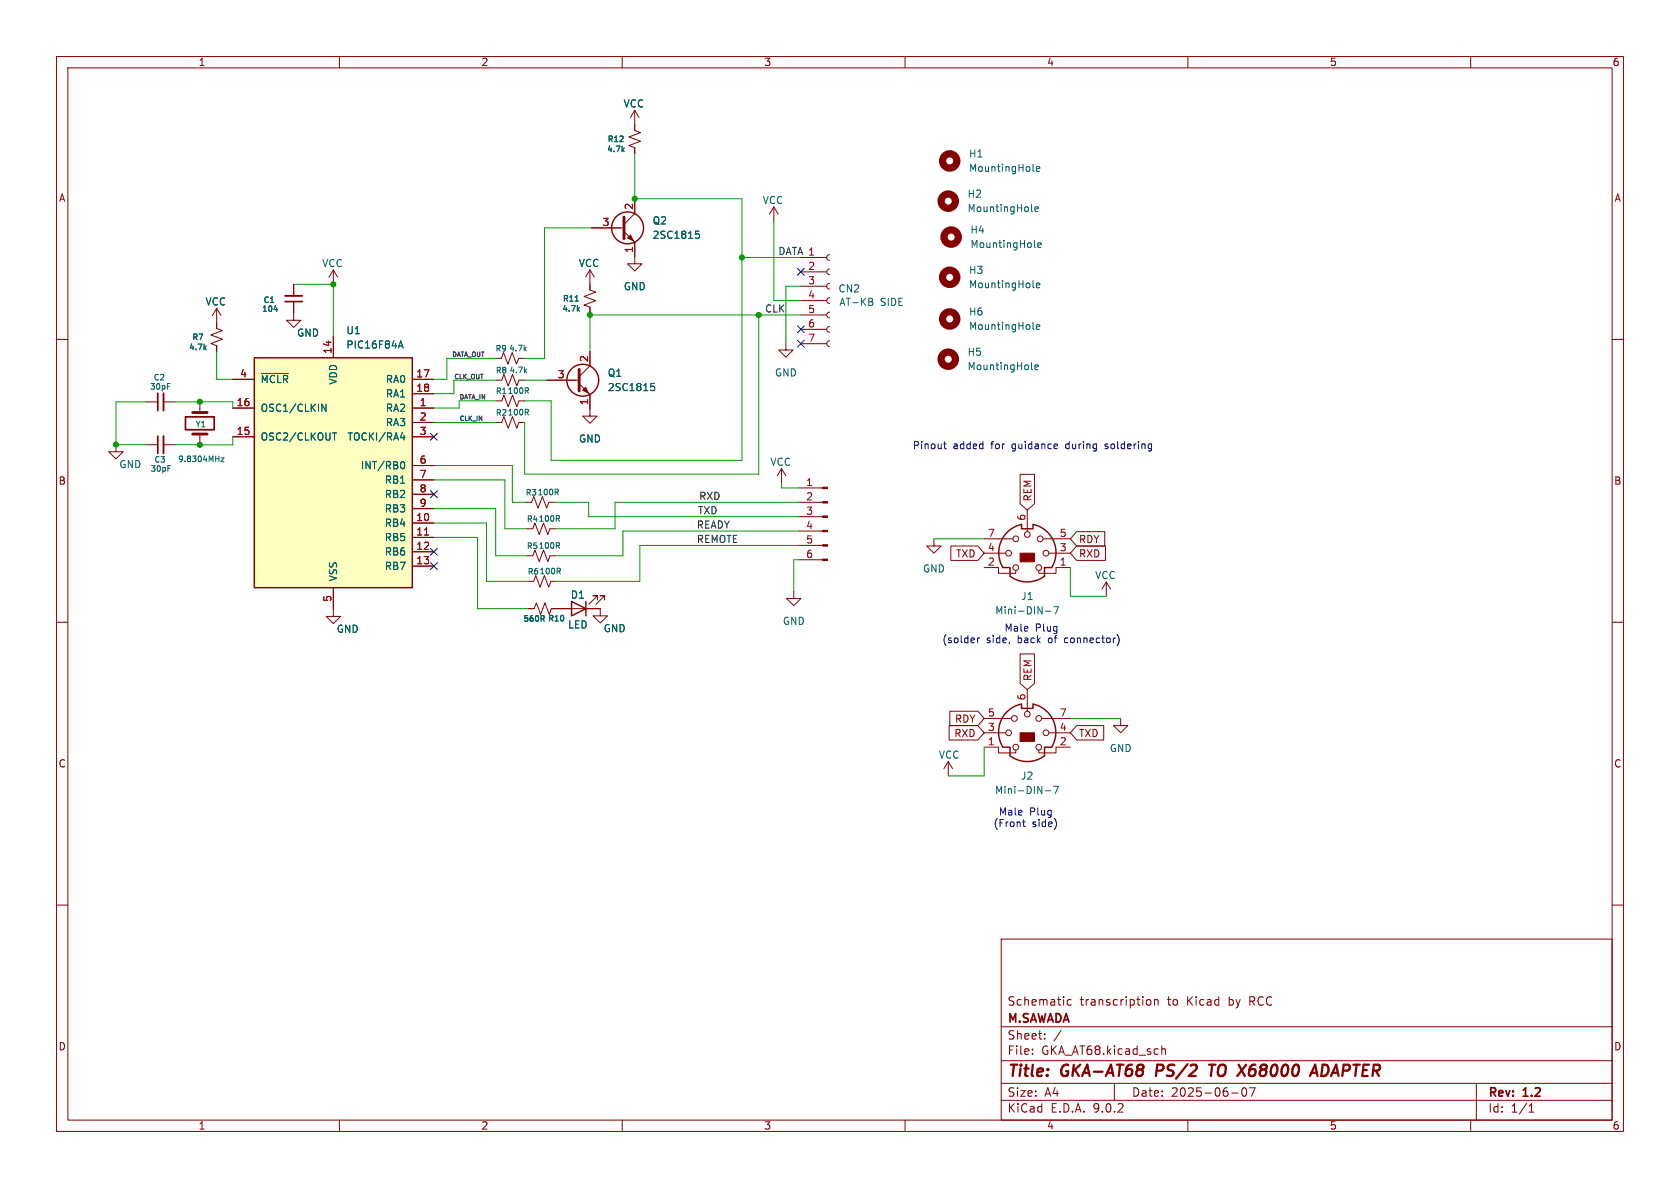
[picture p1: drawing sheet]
<svg xmlns="http://www.w3.org/2000/svg" width="297mm" height="210mm" viewBox="0 0 297 210" stroke-linecap="round" stroke-linejoin="round" font-family="sans-serif">
<g fill="none" stroke="#840000" stroke-width=".18">
<path d="M10 10h277v190h-277zM12 12h273v186h-273zM60 10v2M110 10v2M112.2 19.5v3.6l1 .3-2 .8 2 .8-2 .7 1 .4v1M112.2 19.5l-.8 1.3M112.2 19.5l.8 1.3M160 10v2M210 10v2M260 10v2M112.2 35.2v2.5l-1.9 1.9M136.8 36.6l-.8 1.2"/>
<path d="M136.8 36.6l.8 1.2M136.8 36.6v2.5M38.3 54.5v3.6l1 .3-2 .8 2 .8-2 .7 1 .4v1M38.3 54.5l-.8 1.3M38.3 54.5l.8 1.3M51.9 53.3v3.3h1.3l-1.3 1.3-1.3-1.3h1.3M51.9 50.3v2M58.9 47.7l-.7 1.3M58.9 47.7l.8 1.3M58.9 47.7v2.6M104.3 47.7v2.5M104.3 47.7l-.8 1.3"/>
<path d="M104.3 47.7l.8 1.3M104.6 40.3h5.6M110.3 40.9l1.9 1.9v3.8h1.3l-1.3 1.3-1.3-1.3h1.3M141.6 45.5h4.6M141.6 48.1h4.6M141.6 50.6h4.6M141.6 53.1h4.6M141.6 55.7h4.6M141.6 58.2h4.6M146.7 45l-.4 .2-.1 .3 .1 .4 .4 .1M146.7 47.6l-.4 .1-.1 .4 .1 .3 .4 .2M146.7 50.1l-.4 .1-.1 .4 .1 .4 .4 .1"/>
<path d="M146.7 52.6l-.4 .2-.1 .3 .1 .4 .4 .1M146.7 55.2l-.4 .1-.1 .4 .1 .3 .4 .2M146.7 57.7l-.4 .2-.1 .3 .1 .4 .4 .1M10 60h2M20.5 78.6v1.3h1.3l-1.3 1.2-1.3-1.2h1.3M25.9 78.6h2M25.9 71h2M28.9 78.6h2M28.9 71h2M35.3 71v1.9M35.3 76.7v1.9M96.7 67.2h5.6"/>
<path d="M102.4 67.8l1.9 1.9v3.9h1.3l-1.3 1.2-1.3-1.2h1.3M104.3 62.1v2.6l-1.9 1.9M138.9 60.6v1.3h1.3l-1.3 1.2-1.2-1.2h1.2M141.6 60.8h4.6M146.7 60.3l-.4 .1-.1 .4 .1 .3 .4 .2M285 60h2M93.2 93.5h1l.4-1 .7 2 .8-2 .8 2 .3-1h1M165.1 95.3v1.2h1.3l-1.3 1.3-1.3-1.3h1.3M174 97.8h3.8M174 95.3h5.1M181.6 90.2v3.8M184.4 95.3h4.8"/>
<path d="M185.4 97.8h3.8M10 110h2M58.9 107.7v1.3h1.3l-1.3 1.2-1.2-1.2h1.2M98.5 107.6h7.6v1.3h1.3l-1.3 1.2-1.2-1.2h1.2M105.6 106.1v-.8h-.7h.7l-1.5 1.5M106.9 106.1v-.8h-.8h.8l-1.5 1.5M174 100.3h2.5v1h3.1v-.5M189.2 100.3h-2.5v1h-3.1v-.5M195.6 102.9l-.8 1.2M195.6 102.9l.7 1.2M195.6 102.9v2.5M285 110h2"/>
<path d="M167.6 134.6l.8 1.3M167.6 134.6l-.7 1.3M167.6 134.6v2.6M174 132.1h2.5v1h3.1v-.5M174 129.5h3.8M174 127h4.8M181.6 121.9v3.8M184.1 127h5.1M185.4 129.5h3.8M189.2 132.1h-2.5v1h-3.1v-.5M198.1 127v1.3h-1.3l1.3 1.2 1.3-1.2h-1.3M10 160h2"/>
<path d="M177 166h108v32h-108zM189.4 176.8l-.4-.1-.3 .3v.4l.1 .2h.6M202.8 176.8l.4-.1 .3 .3v.4l-.2 .2h-.5M204.1 176.8l.2-.1 .4 .1v.9M204.1 176.7v1M285 160h2M60 198v2M110 198v2M160 198v2M177 194.5h108M177 191.5h108M177 187.5h108"/>
<path d="M177 181.5h108M182.5 186.3v.1M182.5 185.5v.1M184.7 183.6v.1M184.7 182.8v.1M187.6 182.1l-1.3 2M197 191.5v3M205.4 184.9v1.5M205.4 185.5l.2-.1 .4 .1v.9M210 198v2M217.7 193.2h1.2M219.7 192.4l.2-.1a.81 .81 0 0 1 .6 .6 .81 .81 0 0 1-.3 .8l-.2 .1a.81 .81 0 0 1-.3-1.4z"/>
<path d="M220.9 192.3h1l-.7 1.5M260 198v2M261 191.5v6.5M270.3 196.6h.9M270.3 195.5l.4-.4v1.5"/>
<circle cx="178.3" cy="97.8" r=".51"/>
<circle cx="179.6" cy="95.3" r=".51"/>
<circle cx="181.6" cy="94.5" r=".51"/>
<circle cx="183.9" cy="95.3" r=".51"/>
<circle cx="184.9" cy="97.8" r=".51"/>
<circle cx="179.6" cy="100.3" r=".51"/>
<circle cx="183.6" cy="100.3" r=".51"/>
<circle cx="178.3" cy="129.5" r=".51"/>
<circle cx="179.3" cy="127" r=".51"/>
<circle cx="179.6" cy="132.1" r=".51"/>
<circle cx="181.6" cy="126.2" r=".51"/>
<circle cx="183.6" cy="127" r=".51"/>
<circle cx="183.6" cy="132.1" r=".51"/>
<circle cx="184.9" cy="129.5" r=".51"/>
</g>
<path d="M204.6 188.2l-.3 2M213.7 188.2h1.2M214.3 188.2l-.2 2M231.6 190.2l.9-2 .4 2M231.8 189.6h1M234.3 188.2h-.5l-.2 2 .8-.1" fill="none" stroke="#840000" stroke-width=".4"/>
<path d="M50.4 53.3h3M27.9 69.5v3.1M27.9 77.1v3M32.8 73.7h5.1v2.3h-5.1z" fill="none" stroke="#840000" stroke-width=".3"/>
<path d="M50.4 52.3h3M28.9 69.5v3.1M28.9 77.1v3" fill="none" stroke="#840000" stroke-width=".33"/>
<g fill="none" stroke="#006464" stroke-width=".18">
<path d="M110.1 26.4l.3 .4M110.4 26.2l-.4 .3M182.4 37.2l.1 .2M182.6 30.1l.2 .2M183 37l.6-.1-.1-.3h-.4l-.1 .1v.6h.5M183.2 29.9l.6-.1v-.3h-.4l-.2 .1 .1 .6h.5M48.4 54.7h.7M123 40.9h.6M123.1 41.3h.3l.3 .3-.1 .4-.5 .1M154 52.7l.3 .3-.3 .3 .3 .2v.3l-.2 .2h-.5M182.6 50.7l.2 .2M182.6 58.1l.2 .1"/>
<path d="M182.9 43.6l.2 .2M183.2 50.4l.6-.1v-.2l-.4-.1-.2 .2 .1 .6h.5M183.2 57.8l.6-.1v-.2l-.4-.1-.2 .2 .1 .6h.5M183.5 43.3l.6-.1-.1-.2-.3-.1-.2 .2v.6h.5M29.6 67.8h.5M36.2 61.4l.3 .4M36.5 61.2l-.4 .3M115.1 67.8h.6M115.2 68.3h.3l.2 .2v.4l-.5 .2M182.4 65.2l.1 .1M183 64.9l.6-.1-.1-.2-.4-.1-.1 .2v.6h.5M29.7 82.3h.5"/>
<path d="M39.1 80.9h.5l-.5 .7h.5M98.6 91.7l.3 .4M98.9 91.2v.4M184.8 108h1M186.3 107.3h.8l-.5 1.2M184.8 139.8h1M186.2 139h.9l-.5 1.3"/>
</g>
<g fill="none" stroke="#840000" stroke-width=".25">
<path d="M177.9 94.2l1.4-1 1.3-.5v.8h2v-.8a5.1 5.1 0 0 1 3.3 7.6h-1.2v1.6a5.1 5.1 0 0 1-6.1 0v-1.6h-1.3a5.1 5.1 0 0 1 .6-6.1zM101 106.3l2.6 1.3-2.6 1.3zM103.6 106.3v2.6M177.3 132.1a5 5 0 0 1 3.3-7.6v.7h2v-.7a5.1 5.1 0 0 1 3.3 7.6h-1.2v1.5a5.1 5.1 0 0 1-6.1 0v-1.5h-1.3"/>
<circle cx="110.9" cy="40.3" r="2.82"/>
<circle cx="103" cy="67.2" r="2.82"/>
</g>
<g fill="#840000" stroke="#840000" stroke-width=".18">
<path d="M180.3 97.8h2.6v1.5h-2.6z"/>
<path d="M180.3 129.5h2.6v1.6h-2.6z"/>
<path d="M110.9 42.1l.6-.5 .5 1z"/>
<path d="M103.5 68.5l.5 1-1-.5z"/>
</g>
<path d="M110.3 38.4v3.8M34.1 76.7h2.5M34.1 72.9h2.5M102.4 65.3v3.8" fill="none" stroke="#840000" stroke-width=".51"/>
<g fill="none" stroke="#840000" stroke-width="1.3">
<circle cx="167.6" cy="35.6" r="1.27"/>
<circle cx="167.9" cy="28.4" r="1.27"/>
<circle cx="167.9" cy="49" r="1.27"/>
<circle cx="167.9" cy="56.4" r="1.27"/>
<circle cx="168.1" cy="41.9" r="1.27"/>
<circle cx="167.6" cy="63.5" r="1.27"/>
</g>
<path d="M45 63.2h27.9v40.7h-27.9z" fill="#ffffc2"/>
<path d="M45 63.2h27.9v40.7h-27.9z" fill="none" stroke="#840000" stroke-width=".25"/>
<g fill="none" stroke="#840000" stroke-width=".18">
<path d="M112.2 22v1.1M112.2 26.1v1M112.2 35.2v2.5M38.3 57v1.1M51.9 50.3v2M51.9 53.3v2M58.9 59.4v3.8M104.3 50.2v1.1l1 .3-2 .8 2 .8-2 .7 1 .4v1M104.6 40.3h5.1M112.2 42.8v2.6M38.3 61.1v1M41.1 67.1h3.9"/>
<path d="M41.1 72.1h3.9M41.1 77.2h3.9M72.9 67.1h3.8M72.9 72.1h3.8M72.9 77.2h3.8M72.9 69.6h3.8M72.9 74.7h3.8M87.6 63.3h1l.4-1 .8 2.1 .8-2.1 .7 2.1 .4-1.1h1M87.7 70.9h1l.4-1 .7 2 .8-2 .8 2 .3-1h1.1M87.7 74.7h1l.4-1 .7 2 .8-2 .8 2 .3-1h1.1M87.7 67.2h1l.4-1 .7 2 .8-2 .8 2 .3-1h1.1M96.7 67.2h5.1"/>
<path d="M104.3 62.1v2.6M104.3 69.7v2.6M72.9 82.3h3.8M72.9 84.8h3.8M72.9 87.4h3.8M72.9 89.9h3.8M72.9 92.5h3.8M72.9 95h3.8M72.9 97.5h3.8M93 88.8h1l.4-1 .7 2 .8-2 .7 2 .4-1h1M93.2 98.2h1l.4-1 .7 2.1 .8-2.1 .8 2.1 .3-1.1h1M138.2 82.8l-.8 1.3"/>
<path d="M138.2 82.8l.7 1.3M138.2 82.8v2.6M141.2 86.3h4.2M141.2 88.8h4.2M141.2 91.3h4.2M141.2 93.9h4.2M141.2 96.4h4.2M141.2 99h4.2M168.1 96.5h4.8l1.1 1.3-1.1 1.3h-4.8zM180.3 83.9h2.6v5.2l-1.3 1.1-1.3-1.1zM190.3 96.5h5.1v2.6h-5.1l-1.1-1.3zM190.3 94h5v2.5h-5l-1.1-1.2z"/>
<path d="M58.9 103.9v3.8M72.9 100.1h3.8M93.3 102.8h1l.4-1 .8 2 .7-2 .8 2 .4-1h1M93.4 107.6h1l.4-1 .8 2 .7-2 .8 2 .4-1h3.5M103.6 107.6h2.5M140.3 104.5v1.3h1.3l-1.3 1.3-1.2-1.3h1.2M180.3 115.6h2.6v5.2l-1.3 1.1-1.3-1.1zM167.8 128.3h5.1l1.1 1.2-1.1 1.3h-5.1zM167.9 125.7h5l1.1 1.3-1.1 1.3h-5zM190.3 128.3h4.8v2.5h-4.8l-1.1-1.3z"/>
</g>
<g fill="none" stroke="#006464" stroke-width=".18">
<path d="M110.1 26.4l.3 .4M110.4 26.2l-.4 .3M48.4 54.7h.7M101.7 53.2h.6M102.2 54.6l.2 .4M102.4 54.3l-.3 .4M123 40.9h.6M123.1 41.3h.3l.3 .3-.1 .4-.5 .1M36.2 61.4l.3 .4M36.5 61.2l-.4 .3M46.2 66h4.8M56.9 71.4l.7 1.3v-1.3"/>
<path d="M58.8 76.5h.7M59.1 76.5v1.3M70.5 61.2h.7M70.8 77.4h.8M70.8 60.3l.5 1.2M71.4 76.9v.9M92.8 61.6l.2 .4M92.8 65.5l.3 .4M93 61.4l-.3 .3M93.1 69.1l.3 .4M93.1 72.9l.3 .5M93.1 65.2l-.4 .4"/>
<path d="M93.4 68.6v.4M93.4 72.4v.4M115.1 67.8h.6M115.2 68.3h.3l.2 .2v.4l-.5 .2M71 81.7l.1-.1a.68 .68 0 0 1 .5 .6 .68 .68 0 0 1-.5 .7l-.1-.1M98.4 87l.3 .5M98.6 96.4l.3 .5M98.7 86.6v.3M98.9 96v.4M95.9 109.4l.3 .4M96.2 108.9v.4M98.7 101l.4 .4"/>
<path d="M99 100.5v.4"/>
</g>
<path d="M75 94.6h.8" fill="none" stroke="#a90000" stroke-width=".18"/>
<g fill="#840000" stroke="#840000" stroke-width=".18">
<path d="M145.4 86.1h.9v.3h-.9z"/>
<path d="M145.4 88.7h.9v.2h-.9z"/>
<path d="M145.4 91.2h.9v.3h-.9z"/>
<path d="M145.4 93.7h.9v.3h-.9z"/>
<path d="M145.4 96.3h.9v.2h-.9z"/>
<path d="M145.4 98.8h.9v.3h-.9z"/>
</g>
<g fill="none" stroke="#009600" stroke-width=".18">
<path d="M112.2 27.1h.1M112.2 35.1h19v46.3h-33.8v-10.5h-4.6M112.2 27.1v8.1M136.8 39.1v14h4.8M51.9 50.3h7v9.1M104.3 55.7h37.3M104.3 55.3v6.8M104.6 40.3h-8.3v23h-3.6M131.2 45.5h10.4M134.1 55.7v28.1h-41.3v-9.1M141.6 50.6h-2.7v10M25.9 71h-5.4v7.6h5.4"/>
<path d="M30.9 71h10.2v1.1M35.3 71h.1M35.3 78.6h.1M38.3 62.1v5h2.8M41.1 77.2v1.4h-10.2M76.7 74.7h11M87.6 63.3h-8.6v3.8h-2.3M87.7 67.2h-7.5v2.4h-3.5M87.7 70.9h-6.5v1.2h-4.5M92.8 67.2h3.9M76.7 89.9h10.9v8.3h5.6M76.7 92.5h9.3v10.3h7.3"/>
<path d="M76.7 95h7.7v12.6h9M76.7 82.3h13.9v6.5h2.4M76.7 84.8h12.6v8.7h3.9M98 88.8h6.1v2.5h37.1M138.2 85.4v.9h3M141.2 88.8h-32.5v4.7h-10.5M141.2 93.9h-31.1v4.3h-11.9M141.2 96.4h-28.1v6.4h-14.7M141.2 99h-.9v5.5M165.1 95.3h8.9M189.2 100.3v5.1h6.4M174 132.1v5.1h-6.4"/>
<path d="M189.2 127h8.9"/>
</g>
<g fill="none" stroke="#000084" stroke-width=".18">
<path d="M141 47.4l1.2 1.3M141 57.6l1.2 1.2M142.2 47.4l-1.2 1.3M142.2 57.6l-1.2 1.2M76.1 76.6l1.2 1.2M77.3 76.6l-1.2 1.2M141 60.1l1.2 1.3M142.2 60.1l-1.2 1.3M76.1 96.9l1.2 1.2M76.1 99.5l1.2 1.2M76.1 86.8l1.2 1.2M77.3 96.9l-1.2 1.2"/>
<path d="M77.3 99.5l-1.2 1.2M77.3 86.8l-1.2 1.2"/>
</g>
<path d="M166.8 78.5h.5M167 78.1v1l.3 .2M186.9 78.5v.3l-.6 .1M195.4 79.3h.1M195.5 78.5l-.1 .2 .1 .2M172.8 112.8v.8M173.2 112.8l-.4 .2M197.5 112.2a1.46 1.46 0 0 1 0 1.9M180.8 145.3h.5M181 144.9v1.1l.3 .1" fill="none" stroke="#0000c2" stroke-width=".18"/>
<g fill="#009600" stroke="#009600" stroke-width=".18">
<circle cx="104.3" cy="55.7" r=".46"/>
<circle cx="58.9" cy="50.3" r=".46"/>
<circle cx="35.3" cy="78.6" r=".46"/>
<circle cx="35.3" cy="71" r=".46"/>
<circle cx="20.5" cy="78.6" r=".46"/>
<circle cx="134.1" cy="55.7" r=".46"/>
<circle cx="112.2" cy="35.1" r=".46"/>
<circle cx="131.2" cy="45.5" r=".46"/>
</g>
<g font-size="2.8" fill="#840000">
<text x="178" y="190.9">Title:</text>
<text x="187.7" y="190.9">GKA-AT68</text>
<text x="205.2" y="190.9">PS/2</text>
<text x="215.5" y="190.9">TO X68000</text>
<text x="235.1" y="190.9">ADAPTER</text>
</g>
<g font-size="2.1" fill="#840000">
<text x="178" y="178">Schematic</text>
<text x="190.9" y="178">transcription</text>
<text x="206.5" y="178">to</text>
<text x="210" y="178">Kicad</text>
<text x="217.5" y="178">by</text>
<text x="221.3" y="178">RCC</text>
<text x="178" y="184">Sheet:</text>
<text x="178" y="181.2">M.SAWADA</text>
<text x="178" y="186.7">File:</text>
<text x="184.1" y="186.7">GKA_AT68.kicad_sch</text>
<text x="178" y="196.9">KiCad</text>
<text x="178" y="194.1">Size:</text>
<text x="184.7" y="194.1">A4</text>
<text x="185.7" y="196.9">E.D.A.</text>
<text x="193.3" y="196.9">9.0.2</text>
<text x="200" y="194.1">Date:</text>
<text x="207" y="194.1">2025-06-07</text>
<text x="263" y="194.3">Rev:</text>
<text x="263" y="196.9">Id:</text>
<text x="267.1" y="196.9">1/1</text>
<text x="269.4" y="194.3">1.2</text>
</g>
<g font-size="1.8" fill="#840000">
<text x="35" y="11.9">1</text>
<text x="85" y="11.9">2</text>
<text x="135" y="11.9">3</text>
<text x="185" y="11.9">4</text>
<text x="235" y="11.9">5</text>
<text x="285" y="11.9">6</text>
<text x="10.3" y="35.9">A</text>
<text x="285.3" y="35.9">A</text>
<text x="10.3" y="85.9">B</text>
<text x="182.6" y="88.7" transform="rotate(-90 182.6 88.7)">REM</text>
<text x="285.3" y="85.9">B</text>
<text x="168.9" y="98.7">TXD</text>
<text x="190.7" y="98.7">RXD</text>
<text x="190.7" y="96.2">RDY</text>
<text x="182.6" y="120.5" transform="rotate(-90 182.6 120.5)">REM</text>
<text x="168.6" y="130.5">RXD</text>
<text x="168.7" y="128">RDY</text>
<text x="190.7" y="130.5">TXD</text>
<text x="10.3" y="135.9">C</text>
<text x="285.3" y="135.9">C</text>
<text x="10.3" y="185.9">D</text>
<text x="285.3" y="185.9">D</text>
<text x="35" y="199.9">1</text>
<text x="85" y="199.9">2</text>
<text x="135" y="199.9">3</text>
<text x="185" y="199.9">4</text>
<text x="235" y="199.9">5</text>
<text x="285" y="199.9">6</text>
</g>
<g font-size="1.8" fill="#006464">
<text x="110.1" y="19.2">VCC</text>
<text x="171.2" y="28">H1</text>
<text x="171" y="35.2">H2</text>
<text x="171.2" y="30.6">MountingHole</text>
<text x="115.3" y="39.9">Q2</text>
<text x="134.7" y="36.3">VCC</text>
<text x="171" y="37.7">MountingHole</text>
<text x="171.5" y="41.5">H4</text>
<text x="56.9" y="47.4">VCC</text>
<text x="102.2" y="47.4">VCC</text>
<text x="115.3" y="42.4">2SC1815</text>
<text x="171.5" y="44">MountingHole</text>
<text x="110.2" y="51.5">GND</text>
<text x="148.1" y="51.9">CN2</text>
<text x="171.2" y="48.6">H3</text>
<text x="171.2" y="51.2">MountingHole</text>
<text x="36.2" y="54.2">VCC</text>
<text x="52.4" y="59.7">GND</text>
<text x="61.1" y="59.3">U1</text>
<text x="148.3" y="54.3">AT-KB</text>
<text x="155.6" y="54.3">SIDE</text>
<text x="171.2" y="56">H6</text>
<text x="171.2" y="58.5">MountingHole</text>
<text x="61.1" y="61.8">PIC16F84A</text>
<text x="171" y="63.1">H5</text>
<text x="171" y="65.6">MountingHole</text>
<text x="46" y="67.9">~{MCLR}</text>
<text x="59.8" y="68.1" transform="rotate(-90 59.8 68.1)">VDD</text>
<text x="68.1" y="67.9">RA0</text>
<text x="68.1" y="70.5">RA1</text>
<text x="107.4" y="66.8">Q1</text>
<text x="107.4" y="69.3">2SC1815</text>
<text x="136.9" y="66.8">GND</text>
<text x="46" y="73">OSC1/CLKIN</text>
<text x="68.1" y="73">RA2</text>
<text x="68.1" y="75.5">RA3</text>
<text x="21" y="83">GND</text>
<text x="46" y="78.1">OSC2/CLKOUT</text>
<text x="61.3" y="78.1">TOCKI/RA4</text>
<text x="63.7" y="83.2">INT/RB0</text>
<text x="102.3" y="78.4">GND</text>
<text x="136.1" y="82.5">VCC</text>
<text x="67.9" y="85.7">RB1</text>
<text x="67.9" y="88.2">RB2</text>
<text x="67.9" y="90.8">RB3</text>
<text x="67.9" y="93.3">RB4</text>
<text x="67.9" y="95.9">RB5</text>
<text x="67.9" y="98.4">RB6</text>
<text x="67.9" y="100.9">RB7</text>
<text x="163.1" y="101.4">GND</text>
<text x="59.8" y="102.9" transform="rotate(-90 59.8 102.9)">VSS</text>
<text x="100.8" y="106">D1</text>
<text x="180.4" y="106.3">J1</text>
<text x="193.5" y="102.6">VCC</text>
<text x="59.4" y="112.1">GND</text>
<text x="100.3" y="111.3">LED</text>
<text x="106.6" y="112">GND</text>
<text x="138.3" y="110.7">GND</text>
<text x="175.8" y="108.8">Mini-DIN-7</text>
<text x="165.9" y="134.3">VCC</text>
<text x="196.1" y="133.1">GND</text>
<text x="175.8" y="140.6">Mini-DIN-7</text>
<text x="180.4" y="138">J2</text>
</g>
<g font-size="1.8" fill="#a90000">
<text x="106.4" y="40">3</text>
<text x="112" y="37.2" transform="rotate(-90 112 37.2)">2</text>
<text x="112" y="44.8" transform="rotate(-90 112 44.8)">1</text>
<text x="142.8" y="47.8">2</text>
<text x="142.8" y="50.3">3</text>
<text x="142.8" y="52.9">4</text>
<text x="142.8" y="55.4">5</text>
<text x="142.8" y="58">6</text>
<text x="58.7" y="62.7" transform="rotate(-90 58.7 62.7)">14</text>
<text x="104" y="64.1" transform="rotate(-90 104 64.1)">2</text>
<text x="142.8" y="60.5">7</text>
<text x="41.7" y="71.9">16</text>
<text x="42.3" y="66.8">4</text>
<text x="73.5" y="66.8">17</text>
<text x="73.5" y="69.3">18</text>
<text x="74.1" y="71.9">1</text>
<text x="98.5" y="67">3</text>
<text x="104" y="71.7" transform="rotate(-90 104 71.7)">1</text>
<text x="41.7" y="77">15</text>
<text x="74.1" y="74.4">2</text>
<text x="74.1" y="77">3</text>
<text x="74.1" y="82">6</text>
<text x="74.1" y="84.6">7</text>
<text x="74.1" y="87.1">8</text>
<text x="74.1" y="89.7">9</text>
<text x="142.4" y="86">1</text>
<text x="142.4" y="88.5">2</text>
<text x="73.5" y="92.2">10</text>
<text x="73.5" y="94.7">11</text>
<text x="142.4" y="91.1">3</text>
<text x="142.4" y="93.6">4</text>
<text x="174.6" y="95">7</text>
<text x="181.4" y="92.1" transform="rotate(-90 181.4 92.1)">6</text>
<text x="187.3" y="95">5</text>
<text x="73.5" y="97.3">12</text>
<text x="73.5" y="99.8">13</text>
<text x="142.4" y="96.2">5</text>
<text x="142.4" y="98.7">6</text>
<text x="174.6" y="97.5">4</text>
<text x="174.6" y="100.1">2</text>
<text x="187.3" y="97.5">3</text>
<text x="187.3" y="100.1">1</text>
<text x="58.7" y="106.5" transform="rotate(-90 58.7 106.5)">5</text>
<text x="181.4" y="123.9" transform="rotate(-90 181.4 123.9)">6</text>
<text x="174.6" y="126.7">5</text>
<text x="174.6" y="129.3">3</text>
<text x="174.6" y="131.8">1</text>
<text x="187.3" y="126.7">7</text>
<text x="187.3" y="129.3">4</text>
<text x="187.3" y="131.8">2</text>
</g>
<g font-size="1.8" fill="#0f0f0f">
<text x="137.5" y="45.2">DATA 1</text>
<text x="135.1" y="55.3">CLK</text>
<text x="123.5" y="88.4">RXD</text>
<text x="123.1" y="93.5">READY</text>
<text x="123.3" y="91">TXD</text>
<text x="123.1" y="96.1">REMOTE</text>
</g>
<g font-size="1.8" fill="#0000c2">
<text x="161.3" y="79.6">Pinout</text>
<text x="168.5" y="79.6">added</text>
<text x="175.3" y="79.6">for</text>
<text x="179.2" y="79.6">guidance</text>
<text x="188.9" y="79.6">during</text>
<text x="196" y="79.6">soldering</text>
<text x="166.5" y="113.9">(solder</text>
<text x="174.4" y="113.9">side,</text>
<text x="177.5" y="111.9">Male</text>
<text x="180" y="113.9">back</text>
<text x="183" y="111.9">Plug</text>
<text x="185.6" y="113.9">of</text>
<text x="188.6" y="113.9">connector)</text>
<text x="175.5" y="146.4">(Front</text>
<text x="176.5" y="144.4">Male</text>
<text x="182" y="144.4">Plug</text>
<text x="182.5" y="146.4">side)</text>
</g>
<g font-size="1.4" fill="#006464">
<text x="107.2" y="27.1">4.7k</text>
<text x="107.3" y="25.3">R12</text>
<text x="46.5" y="53.8">C1</text>
<text x="99.4" y="53.5">R11</text>
<text x="46.2" y="55.3">104</text>
<text x="99.3" y="55.3">4.7k</text>
<text x="33.3" y="62.1">4.7k</text>
<text x="33.9" y="60.3">R7</text>
<text x="87.5" y="62.3">R9</text>
<text x="89.9" y="62.3">4.7k</text>
<text x="26.4" y="69.1">30pF</text>
<text x="27.1" y="67.5">C2</text>
<text x="87.5" y="69.9">R1</text>
<text x="87.5" y="66.2">R8</text>
<text x="89.6" y="69.8">100R</text>
<text x="90" y="66.2">4.7k</text>
<text x="34.5" y="75.7">Y1</text>
<text x="87.5" y="73.7">R2</text>
<text x="89.6" y="73.6">100R</text>
<text x="26.5" y="83.6">30pF</text>
<text x="27.2" y="82">C3</text>
<text x="31.4" y="81.9">9.8304MHz</text>
<text x="92.8" y="87.8">R3</text>
<text x="94.9" y="87.7">100R</text>
<text x="93" y="92.5">R4</text>
<text x="95.1" y="92.4">100R</text>
<text x="93" y="97.2">R5</text>
<text x="93.2" y="101.8">R6</text>
<text x="95.1" y="97.2">100R</text>
<text x="95.3" y="101.7">100R</text>
<text x="92.4" y="110.1">560R</text>
<text x="96.8" y="110.1">R10</text>
</g>
<g font-size="1.1" fill="#0f0f0f">
<text x="79.9" y="63.1">DATA_OUT</text>
<text x="80.2" y="67.1">CLK_OUT</text>
<text x="81.2" y="70.6">DATA_IN</text>
<text x="81.2" y="74.5">CLK_IN</text>
</g>
</svg>
